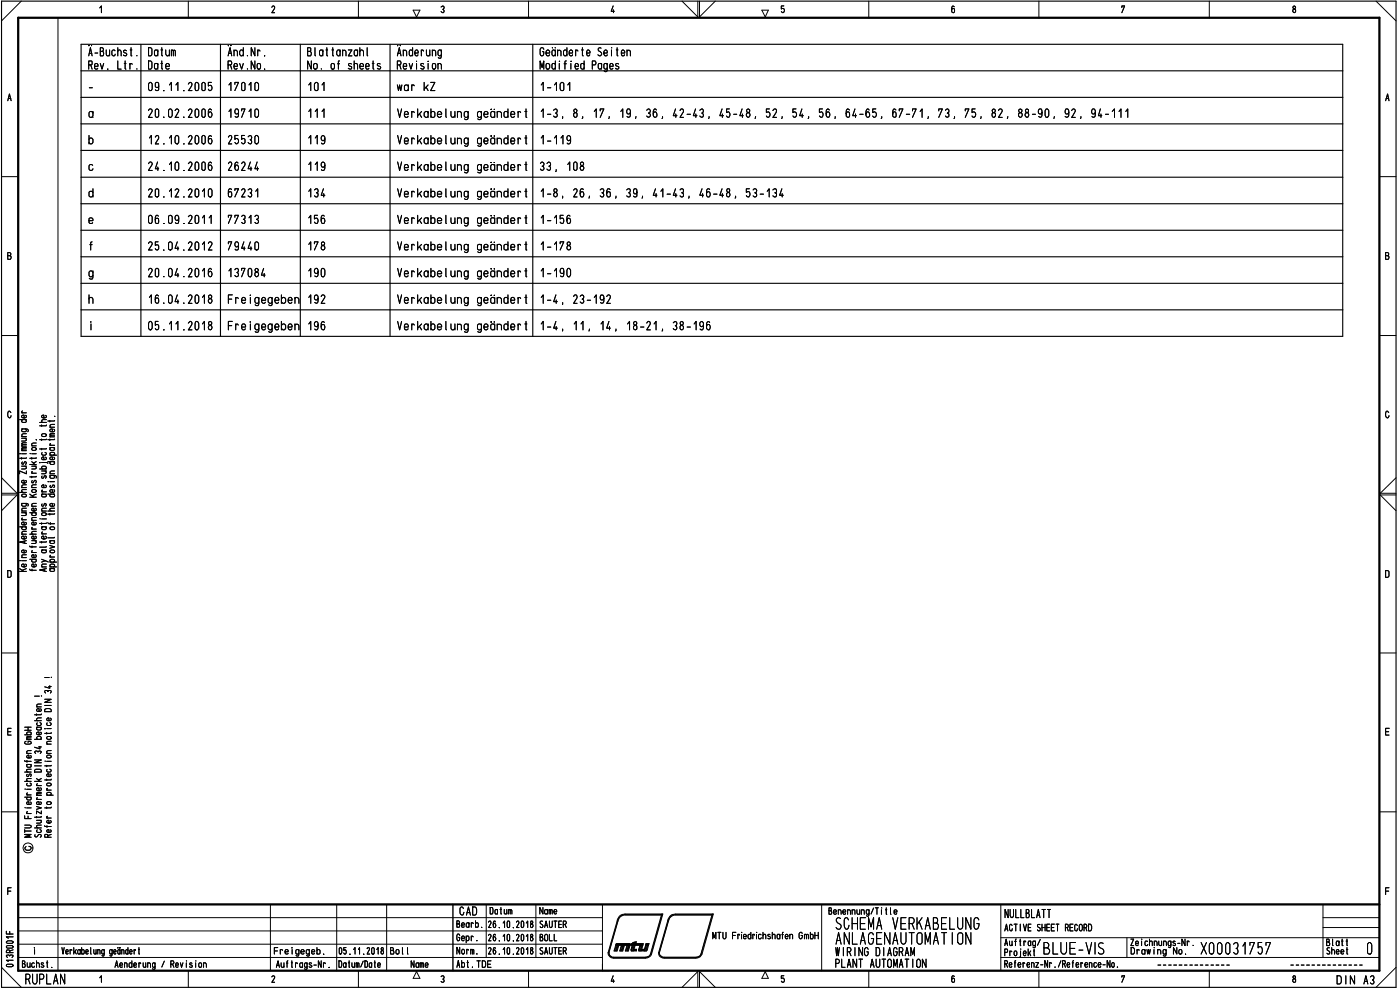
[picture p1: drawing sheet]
<svg xmlns="http://www.w3.org/2000/svg" width="420mm" height="297mm" viewBox="0 0 420 297" stroke-linecap="round" stroke-linejoin="round" font-family="sans-serif">
<path d="M.5 .3h418.5v295.9h-418.5z" fill="none" stroke="#000" stroke-width=".34"/>
<path d="M5.5 5.3h408.5v286h-408.5zM5.5 271.4h408.5" fill="none" stroke="#000" stroke-width=".68"/>
<g fill="none" stroke="#000" stroke-width=".3">
<path d="M6.4 .3l-5.9 6M17.4 5.3v286M29.9 2.4l.5-.6v2M56.5 .3v5M107.6 .3v5M158.6 .3v5M204.7 .3l4.7 4.8v-4.8M209.9 .3v4.8l4.8-4.8M260.7 .3v5M286.4 2l-.4-.2-.2 .1-.2 1.4a.47 .47 0 0 0 .6 .5 .47 .47 0 0 0 .3-.8l-.3-.5-.5 .1-.1 .4M311.8 .3v5M362.9 .3v5"/>
<path d="M413 .3l6 6M.5 53h5M414 53h5M.5 100.7h5M414 100.7h5M3.3 123.8a.48 .48 0 0 0-.6-.4 .48 .48 0 0 0-.4 .6v.7l.4 .6h.4l.2-.6M416.8 123.8a.48 .48 0 0 0-.6-.4 .48 .48 0 0 0-.4 .6v.7l.4 .6h.4l.3-.6M.5 148.5h4.6l-4.6 4.7M.5 143.3l4.6 4.7h-4.6M419 148.5h-4.8l4.8 4.7M419 143.3l-4.8 4.7h4.8M.5 195.9h5"/>
<path d="M414 195.9h5M.5 243.6h5M7.4 247.6h1.5a.42 .42 0 0 1 .5 .4 .42 .42 0 0 1-.5 .4h-1.5M7.4 244.8v.8h2M8 244.1h1.4M8 242.4h1.4M8.3 243.5l-.3 .4 .3 .2M8.4 244.9v.7M9.4 250.4h-2l1.6 .4-1.6 .4h2M414 243.6h5M3.3 266.4h-1v2M5.5 275.3h175.3"/>
<path d="M5.5 279.3h175.3M81.2 271.4v19.9M101 271.4v19.9M116 271.4v19.9M145.9 271.4v15.9M160.8 271.4v15.9M180.8 271.4v19.9M246.6 271.4v19.9M300.4 271.4v19.8M397 271.4v15.9M397 278.3h17M397 275.3h17"/>
<path d="M.5 290.2l5.9 6M1.9 282.6l.4-.3 1.3 .1a.34 .34 0 0 1 .3 .4 .34 .34 0 0 1-.4 .2h-1.3zM2 283.9l1.5-.2a.38 .38 0 0 1 .4 .4 .38 .38 0 0 1-.4 .4h-1.3l-.3-.4zM2.1 289.4l1.4-.1a.38 .38 0 0 1 .4 .4 .38 .38 0 0 1-.4 .4l-1.4-.1-.2-.3zM2.2 287.3l-.3-.4a.55 .55 0 0 1 .5-.4 .55 .55 0 0 1 .5 .4 .48 .48 0 0 1 .6-.4 .48 .48 0 0 1 .4 .5l-.3 .3M3.9 288.1h-2l.6 .4M3.9 281.1h-2l.6 .4M5.5 287.3h175.3M5.5 283.3h175.3M29.9 293.4l.5-.6v1.9M56.5 291.3v4.9M107.6 291.3v4.9"/>
<path d="M125 291.5l1 2h-2zM158.6 291.3v4.9M204.7 296.2l4.7-4.7v4.7M209.9 296.2v-4.7l4.8 4.7M229.7 291.5l.9 2h-2zM260.7 291.3v4.9M300.4 287.3h113.6M300.4 281.3h113.6M311.8 291.3v4.9M338.2 281.3v6M362.9 291.3v4.9M419 290.2l-6 6"/>
<circle cx="8.4" cy="254.4" r="1.49"/>
</g>
<path d="M135.9 271.4v19.9" fill="none" stroke="#000" stroke-width=".42"/>
<g fill="none" stroke="#000" stroke-width=".3">
<path d="M7.4 218.2h2M8.4 218.2v.9M7.4 228.2l.1 .2h1.9M7.4 239.2h2M7.4 234.4h2M7.8 222.4l-.4 .4v.2l.4 .3 1.6-.2-.2-.6-.8-.1v.4M8 229.4h1.1l.3 .6-.3 .2-.9-.1-.2-.4 .3-.3M8 238.5h1.4M8 236.8h1.4M8 221.9h1.4M8.1 228.2v.5M8.3 239.2l-.3 .2 .3 .6h.8l.3-.2v-.4l-.3-.2"/>
<path d="M9 234.9l.4 .2v.5l-.3 .2-.9-.1-.2-.2 .2-.5M9.2 226.7l.2 .2-.2 .5h-.9l-.3-.5 .7-.3v.8M9.4 233.6l-1.3 .1-.1 .5 .4 .2M9.4 221.4h-1.1l-.3 .2 .3 .3M9.4 221l-1.3 .1-.1 .1 .3 .2M9.4 229.4h-.2M7.4 247.6h1.5a.42 .42 0 0 1 .5 .4 .42 .42 0 0 1-.5 .4h-1.5M7.4 244.8v.8h2M7.6 242.4h.1M8 244.1h1.4M8 242.4h1.4M8.3 243.5l-.3 .4 .3 .2"/>
<path d="M8.4 244.9v.7M9.4 250.4h-2l1.6 .4-1.6 .4h2"/>
</g>
<g fill="none" stroke="#000" stroke-width=".3">
<path d="M7.4 218.2h2M8.4 218.2v.9M10.4 216.2h2M10.4 208.9h1.4M11 218.2h1.1l.3 .6-.3 .2h-.8l-.3-.2 .3-.6M11 214.2v.4M11 212.1h1.4M12 216.8l.4 .4-.3 .5h-.8l-.3-.4 .2-.4M12.1 219.7l.3 .4-.4 .4-1-.2v-.5l.7-.2v.9M12.1 212.7l.3 .2-.3 .5h-.9l-.2-.5 .7-.3v.8M12.4 215.4l-1.3 .2-.1 .3 .4 .3M12.4 214.2l-.1 .3h-1.9"/>
<path d="M12.4 211.2l-1.2 .1-.2 .2 .2 .6M12.4 218.2l-.2 .1M7.4 228.2l.1 .2h1.9M7.4 239.2h2M7.4 234.4h2M7.8 222.4l-.4 .4v.2l.4 .3 1.6-.2-.2-.6-.8-.1v.4M8 229.4h1.1l.3 .6-.3 .2-.9-.1-.2-.4 .3-.3M8 238.5h1.4M8 236.8h1.4M8 221.9h1.4M8.1 228.2v.5M8.3 239.2l-.3 .2 .3 .6h.8l.3-.2v-.4l-.3-.2"/>
<path d="M9 234.9l.4 .2v.5l-.3 .2-.9-.1-.2-.2 .2-.5M9.2 226.7l.2 .2-.2 .5h-.9l-.3-.5 .7-.3v.8M9.4 233.6l-1.3 .1-.1 .5 .4 .2M9.4 221.4h-1.1l-.3 .2 .3 .3M9.4 221l-1.3 .1-.1 .1 .3 .2M9.4 229.4h-.2M10.4 228h2l-2 .9h2M10.4 234.4h2M10.4 229.8h2M10.7 226.1l-.3-.5a.55 .55 0 0 1 .5-.3 .55 .55 0 0 1 .5 .3 .48 .48 0 0 1 .5-.3 .48 .48 0 0 1 .4 .5l-.2 .3M11 233.6l1 .8M11.2 239.4l-.2 .2 .3 .3"/>
<path d="M11.6 224.1h.8M12 223.9v.8l-1.6-.5M12.1 236.4l.3 .5-.4 .3-1-.1v-.5l.2-.2h.5v.8M12.4 233.6l-.8 .4M7.6 242.4h.1M10.5 250.4a.43 .43 0 0 0 .1 .7 .43 .43 0 0 0 .6-.1 .56 .56 0 0 1 .6-.7 .56 .56 0 0 1 .5 .7l-.2 .2M11 242l1.4 .4-1.4 .4M11 246.1h1.4M11 244.9v.5M12 246.1a.42 .42 0 0 1 .4 .4 .42 .42 0 0 1-.4 .5h-1M12.4 247.6h-1.3l-.1 .5 .4 .3M12.4 244.9l-.1 .3h-1.9"/>
<path d="M12.4 243.3v.9l-1.4-.9v.9"/>
</g>
<g fill="none" stroke="#000" stroke-width=".3">
<path d="M10.4 216.2h2M10.4 208.9h1.4M11 218.2h1.1l.3 .6-.3 .2h-.8l-.3-.2 .3-.6M11 214.2v.4M11 212.1h1.4M12 216.8l.4 .4-.3 .5h-.8l-.3-.4 .2-.4M12.1 219.7l.3 .4-.4 .4-1-.2v-.5l.7-.2v.9M12.1 212.7l.3 .2-.3 .5h-.9l-.2-.5 .7-.3v.8M12.5 208.9h.1M12.4 215.4l-1.3 .2-.1 .3 .4 .3M12.4 214.2l-.1 .3h-1.9M12.4 211.2l-1.2 .1-.2 .2 .2 .6"/>
<path d="M12.4 218.2l-.2 .1M10.4 228h2l-2 .9h2M10.4 234.4h2M10.4 229.8h2M10.7 226.1l-.3-.5a.55 .55 0 0 1 .5-.3 .55 .55 0 0 1 .5 .3 .48 .48 0 0 1 .5-.3 .48 .48 0 0 1 .4 .5l-.2 .3M11 233.6l1 .8M11.2 239.4l-.2 .2 .3 .3M11.6 224.1h.8M12 223.9v.8l-1.6-.5M12.1 236.4l.3 .5-.4 .3-1-.1v-.5l.2-.2h.5v.8M12.4 233.6l-.8 .4M10.5 250.4a.43 .43 0 0 0 .1 .7 .43 .43 0 0 0 .6-.1 .56 .56 0 0 1 .6-.7 .56 .56 0 0 1 .5 .7l-.2 .2"/>
<path d="M11 242l1.4 .4-1.4 .4M11 246.1h1.4M11 244.9v.5M12 246.1a.42 .42 0 0 1 .4 .4 .42 .42 0 0 1-.4 .5h-1M12.4 247.6h-1.3l-.1 .5 .4 .3M12.4 244.9l-.1 .3h-1.9M12.4 243.3v.9l-1.4-.9v.9"/>
</g>
<g fill="none" stroke="#000" stroke-width=".3">
<path d="M12.5 208.9h.1M14 229.6v.4M14 233.8v.4M14 238.6h2M14 228.4h1.4M14.1 235.1l1.1-.1 .2 .5-1 .3-.4-.3zM14.4 238.6a.43 .43 0 0 1-.4-.4 .43 .43 0 0 1 .4-.5l.9 .2 .1 .4-.5 .3M15.1 232.2l.3 .3-.3 .5h-.8l-.3-.3 .1-.4 .6-.1v.8M15.4 233.8l-.1 .2h-1.9M15.4 229.6v.2h-2M13.4 247.7l.1 .3h1.9M14 245.4h1.4"/>
<path d="M14 242.1v.5M14.1 240.7l1.1-.1 .2 .5-1 .3-.4-.3zM14.1 247.7v.5M14.3 244.9l-.3 .1 .3 .4M14.4 251.2v-.5a.56 .56 0 0 0-1-.2v.7h2M15.1 249l.3 .4-.5 .4-.8-.2v-.5l.6-.2v.9M15.1 246.2l.3 .4-.5 .4-.8-.2v-.5l.6-.2v.9M15.4 242.1l-.1 .3h-1.9M15.4 250.4l-1 .3"/>
</g>
<g fill="none" stroke="#000" stroke-width=".3">
<path d="M13.4 212.9l.6-.3 1 .1 .4 .3v.5h-2zM13.4 209.8h2l-2 .9h2M13.4 211.7h2M13.4 203.3h1.4M13.5 218.6h.1M13.7 207.9l-.3-.3a.48 .48 0 0 1 .5-.4 .48 .48 0 0 1 .5 .3 .53 .53 0 0 1 .5-.3 .53 .53 0 0 1 .5 .4l-.3 .3M14 219.8v.4M14 218.6h1.4M14.6 206h.8M14.9 216.8l.5 .4-.4 .5h-.7l-.3-.3 .2-.5M14.9 205.7v.8l-1.5-.4M15.1 215.5l.3 .2-.3 .5h-.8l-.3-.5 .4-.3h.3v.8"/>
<path d="M15.4 219.8v.2h-2M13.6 228.4h.1M14.1 226.7h1.1l.2 .5-1 .2-.4-.2zM14.1 221.1h1.1l.2 .5-1 .2-.4-.2z"/>
</g>
<g fill="none" stroke="#000" stroke-width=".3">
<path d="M15.5 203.3h.1M14 229.6v.4M14 233.8v.4M14 238.6h2M14 228.4h1.4M14.1 235.1l1.1-.1 .2 .5-1 .3-.4-.3zM14.4 238.6a.43 .43 0 0 1-.4-.4 .43 .43 0 0 1 .4-.5l.9 .2 .1 .4-.5 .3M15.1 232.2l.3 .3-.3 .5h-.8l-.3-.3 .1-.4 .6-.1v.8M15.4 233.8l-.1 .2h-1.9M15.4 229.6v.2h-2M13.4 247.7l.1 .3h1.9M14 245.4h1.4"/>
<path d="M14 242.1v.5M14.1 240.7l1.1-.1 .2 .5-1 .3-.4-.3zM14.1 247.7v.5M14.3 244.9l-.3 .1 .3 .4M14.4 251.2v-.5a.56 .56 0 0 0-1-.2v.7h2M15.1 249l.3 .4-.5 .4-.8-.2v-.5l.6-.2v.9M15.1 246.2l.3 .4-.5 .4-.8-.2v-.5l.6-.2v.9M15.4 242.1l-.1 .3h-1.9M15.4 250.4l-1 .3"/>
</g>
<g fill="none" stroke="#000" stroke-width=".3">
<path d="M13.4 212.9l.6-.3 1 .1 .4 .3v.5h-2zM13.4 209.8h2l-2 .9h2M13.4 211.7h2M13.4 203.3h1.4M13.5 218.6h.1M13.7 207.9l-.3-.3a.48 .48 0 0 1 .5-.4 .48 .48 0 0 1 .5 .3 .53 .53 0 0 1 .5-.3 .53 .53 0 0 1 .5 .4l-.3 .3M14 219.8v.4M14 218.6h1.4M14.6 206h.8M14.9 216.8l.5 .4-.4 .5h-.7l-.3-.3 .2-.5M14.9 205.7v.8l-1.5-.4M15.1 215.5l.3 .2-.3 .5h-.8l-.3-.5 .4-.3h.3v.8"/>
<path d="M15.4 219.8v.2h-2M13.6 228.4h.1M14.1 226.7h1.1l.2 .5-1 .2-.4-.2zM14.1 221.1h1.1l.2 .5-1 .2-.4-.2z"/>
</g>
<g fill="none" stroke="#000" stroke-width=".3">
<path d="M12.5 158.1h1.1l.3 .5-.3 .3h-.8l-.3-.3 .3-.5M12.5 156.9v.4M12.5 155.7h1.4M12.7 159.6l-.2 .3 .3 .3M13.9 156.9l-.1 .2h-1.9M13.9 158.1l-.2 .1M12.5 167.8l1.9 .9M12.5 165h1.1l.3 .4-.1 .3-.2 .2-.9-.1-.2-.4 .3-.4M12.5 170.1h1.4M12.5 162.5v.4M12.5 160.2h1.4M13.2 170.8v.6"/>
<path d="M13.7 160.9l.2 .5-.4 .3-.9-.2-.1-.4 .7-.2v.8M13.7 168.2l-1.2 .5M13.9 170.6l-2 .4 2 .4M13.9 169.2h-1.2l-.2 .5 .2 .4M13.9 164l-.1 .2h-1.9M13.9 162.5l-.1 .1h-1.9M13.9 165l-.2 .1M15.5 203.3h.1M8.7 253.9a.6 .6 0 0 1 .7 .6 .6 .6 0 0 1-.6 .6h-.8l-.4-.3-.1-.5 .3-.3"/>
</g>
<g fill="none" stroke="#000" stroke-width=".3">
<path d="M11.9 126.7h2M12 138.8h.1M12.5 138.8h1.5l.4 .2M12.5 130.4l1-.3a.42 .42 0 0 1 .4 .5 .42 .42 0 0 1-.4 .4l-.8-.1zM12.5 127.5v.4M12.5 131.7v.5M12.5 134.5v.5M13.5 135.7l.4 .4-.3 .5-.9-.1-.2-.3 .2-.4M13.7 137.2l.2 .2-.2 .5h-1l-.2-.5 .7-.3v.8M13.7 124.6l.2 .3-.1 .3-.9 .2a.45 .45 0 0 1-.4-.6 .45 .45 0 0 1 .7-.3v.9M13.9 134.5l-.1 .2h-1.9M13.9 131.7l-.1 .2h-1.9"/>
<path d="M13.9 127.5l-.1 .3h-1.9M13.9 125.9l-1.3 .2v.6h.3M11.9 140.7h2M12.1 155.7h.1M12.5 158.1h1.1l.3 .5-.3 .3h-.8l-.3-.3 .3-.5M12.5 141.3h1.4M12.5 156.9v.4M12.5 155.7h1.4M12.7 159.6l-.2 .3 .3 .3M12.8 140.7l-.3-.3 .3-.5h.8l.3 .3-.3 .5M13.5 141.3a.42 .42 0 0 1 .4 .4 .42 .42 0 0 1-.4 .5h-1M13.7 145.5l.2 .3-.2 .5h-1l-.2-.5 .7-.3v.8"/>
<path d="M13.9 156.9l-.1 .2h-1.9M13.9 158.1l-.2 .1M12.5 167.8l1.9 .9M12.5 165h1.1l.3 .4-.1 .3-.2 .2-.9-.1-.2-.4 .3-.4M12.5 162.5v.4M12.5 170.1h1.4M12.5 160.2h1.4M13.2 170.8v.6M13.7 160.9l.2 .5-.4 .3-.9-.2-.1-.4 .7-.2v.8M13.7 168.2l-1.2 .5M13.9 170.6l-2 .4 2 .4M13.9 169.2h-1.2l-.2 .5 .2 .4"/>
<path d="M13.9 164l-.1 .2h-1.9M13.9 162.5l-.1 .1h-1.9M13.9 165l-.2 .1"/>
</g>
<g fill="none" stroke="#000" stroke-width=".3">
<path d="M5.9 125.9h2M6 136.1h.1M6.5 128.7l1.8 .1 .2 .3-.2 .4M6.5 139.9h1.4M6.5 137.3v.5M6.5 136.1h1.4M6.5 135.2h1.4M6.5 133.9h1.4M6.5 123.9h1.4M6.7 138.6a.36 .36 0 0 0-.2 .5 .36 .36 0 0 0 .5 .2 .6 .6 0 0 1 .8-.6l-.1 .7M6.7 123.3l-.2 .2 .3 .4M6.8 128.7l-.3 .3 .3 .5h.8l.3-.2-.3-.6"/>
<path d="M6.8 125.9l-.3 .3 .3 .5h.8l.3-.2-.3-.6M7.5 139.9l.4 .3-.1 .3-1.3 .2M7.5 131.5l.4 .3-.1 .4-1.3 .1M7.7 124.6l.2 .5-.4 .3-.9-.2v-.5l.6-.2v.9M7.9 137.3l-.1 .2h-1.9M7.9 134.7h-1.2l-.2 .3 .2 .2M7.9 134.3h-1.2l-.2 .2 .4 .2M7.9 133.3h-1.2l-.2 .3 .2 .3M7.9 132.8l-1.3 .1v.4h.3M8.9 139.4h2M9.5 139.9h1.4M9.5 136.1h1.4"/>
<path d="M9.5 137.3v.5M9.5 138.5l1 .9M10.5 139.9l.4 .3-.2 .4-1.2 .1M10.9 137.3v.2h-2M10.9 138.5l-.9 .4M11.9 126.7h2M12 138.8h.1M12.5 138.8h1.5l.4 .2M12.5 130.4l1-.3a.42 .42 0 0 1 .4 .5 .42 .42 0 0 1-.4 .4l-.8-.1zM12.5 127.5v.4M12.5 131.7v.5M12.5 134.5v.5"/>
<path d="M13.5 135.7l.4 .4-.3 .5-.9-.1-.2-.3 .2-.4M13.7 137.2l.2 .2-.2 .5h-1l-.2-.5 .7-.3v.8M13.7 124.6l.2 .3-.1 .3-.9 .2a.45 .45 0 0 1-.4-.6 .45 .45 0 0 1 .7-.3v.9M13.9 134.5l-.1 .2h-1.9M13.9 131.7l-.1 .2h-1.9M13.9 127.5l-.1 .3h-1.9M13.9 125.9l-1.3 .2v.6h.3M5.9 147.7h2M6.5 151l1.8 .1 .2 .4-.2 .3M6.5 156h1.4M6.6 148.4l.9-.1 .3 .1 .1 .4-1 .3-.3-.2zM6.7 155.4l-.2 .3 .3 .3"/>
<path d="M6.8 151l-.3 .4 .3 .5 1-.2 .1-.3-.3-.4M7.7 156.7l.2 .3-.2 .5h-1l-.2-.4 .1-.3 .6-.2v.9M7.7 144.2l.2 .4-.4 .3-.9-.1-.1-.4 .7-.3v.8M7.9 159.4l-1.3 .2 .1 .7M7.9 146.9l-1.3 .1-.1 .4 .4 .3M7.9 141.3v.9l-2-.9v.9M8.9 153.8h2M8.9 149.2h2M8.9 148.3l1.2 .9M9.5 147.2l.4-.3h.6l.4 .3v.2l-.2 .3h-.8zM9.5 156.1h1.4M9.5 142.9v.4"/>
<path d="M9.8 153.8l-.3 .2v.5l.3 .2 1-.2 .1-.3-.4-.4M10.6 156.7l.3 .3-.3 .5h-.9l-.1-.7 .6-.2v.9M10.6 152.5l.3 .5-.4 .3-.8-.1-.2-.5 .2-.2h.5v.8M10.9 159.4l-1.3 .2-.1 .5 .4 .2M10.9 155.3l-1.3 .1 .1 .7M10.9 142.9v.2h-2M10.9 148.3l-1.3 .5M11.9 140.7h2M12.1 155.7h.1M12.5 141.3h1.4M12.8 140.7l-.3-.3 .3-.5h.8l.3 .3-.3 .5M13.5 141.3a.42 .42 0 0 1 .4 .4 .42 .42 0 0 1-.4 .5h-1"/>
<path d="M13.7 145.5l.2 .3-.2 .5h-1l-.2-.5 .7-.3v.8M5.9 171.4h2M5.9 170.6l1.3 .8M6 168.2h.1M6.5 168.2h1.4M7.3 162.4v.6M7.9 162.2l-2 .4 2 .5M7.9 170.6l-1.3 .5M8.9 170.8l.2 .3h1.8M8.9 163.8l.1 .3h1.9M8.9 167.8h2M9.6 163.8v.5"/>
<path d="M9.6 170.8v.5M9.8 167.8l-.3 .2v.5l.3 .2 1-.2 .1-.4-.4-.3M10.5 162.2l.4 .4-.2 .4-1.2 .1M10.6 169.2l.3 .6-.4 .3-.8-.1-.2-.5 .2-.3h.5v.9M10.6 166.5l.3 .5-.4 .3-.8-.1-.2-.5 .2-.2h.5v.8"/>
</g>
<g fill="none" stroke="#000" stroke-width=".3">
<path d="M8.9 139.4h2M9.1 136.1h.1M9.5 133.8h1.4M9.5 137.3v.5M9.5 139.9h1.4M9.5 138.5l1 .9M9.5 136.1h1.4M9.7 134.4h1l.2 .5-1 .2-.4-.2zM10.5 139.9l.4 .3-.2 .4-1.2 .1M10.9 132.9l-1.3 .2 .1 .7M10.9 132h.1M10.9 137.3v.2h-2"/>
<path d="M10.9 138.5l-.9 .4M8.9 153.8h2M8.9 149.2h2M8.9 148.3l1.2 .9M9.5 147.2l.4-.3h.6l.4 .3v.2l-.2 .3h-.8zM9.5 156.1h1.4M9.5 142.9v.4M9.8 153.8l-.3 .2v.5l.3 .2 1-.2 .1-.3-.4-.4M10.6 156.7l.3 .3-.3 .5h-.9l-.1-.7 .6-.2v.9M10.6 152.5l.3 .5-.4 .3-.8-.1-.2-.5 .2-.2h.5v.8M10.9 159.4l-1.3 .2-.1 .5 .4 .2M10.9 155.3l-1.3 .1 .1 .7"/>
<path d="M10.9 142.9v.2h-2M10.9 148.3l-1.3 .5M8.9 170.8l.2 .3h1.8M8.9 163.8l.1 .3h1.9M8.9 167.8h2M9.6 163.8v.5M9.6 170.8v.5M9.8 167.8l-.3 .2v.5l.3 .2 1-.2 .1-.4-.4-.3M10.5 162.2l.4 .4-.2 .4-1.2 .1M10.6 169.2l.3 .6-.4 .3-.8-.1-.2-.5 .2-.3h.5v.9M10.6 166.5l.3 .5-.4 .3-.8-.1-.2-.5 .2-.2h.5v.8"/>
</g>
<g fill="none" stroke="#000" stroke-width=".3">
<path d="M9.1 136.1h.1M9.5 133.8h1.4M9.7 134.4h1l.2 .5-1 .2-.4-.2zM10.9 132.9l-1.3 .2 .1 .7M10.9 132h.1M14.4 138.5h2M14.9 134.3h1.1l.4 .6-.4 .2h-.7l-.4-.2 .4-.6M14.9 136.6h2.1M14.9 133.6h1.5M14.9 126.2v.4M14.9 131.7v.5M14.9 131.1h1.5"/>
<path d="M14.9 128.2h1.5M15.2 133.1l-.3 .2 .4 .3M15.3 138.5l-.4 .4 .4 .5 .9-.1 .2-.4-.4-.4M15.4 136.6a.42 .42 0 0 1-.5-.5 .42 .42 0 0 1 .5-.4l1 .3v.3l-.4 .3M16.1 137.2l.3 .2-.3 .5h-.9l-.3-.5 .8-.3v.8M16.1 128.8l.3 .2-.3 .5h-.9l-.3-.5 .8-.3v.8M16.4 131.7l-.1 .2h-1.9M16.4 130.6h-1.2l-.3 .2 .3 .3M16.4 130h-1l-.5 .3 .5 .3M16.4 127.3l-1.3 .2 .1 .7M16.4 126.2l-.1 .1h-1.9M16.4 134.3l-.2 .1"/>
<path d="M14.4 156.8l.2 .3h1.8M14.4 148.3h2M14.9 142.7h1.8l.3 .4-.2 .3M14.9 144.5h1.5M14.9 142.2h1.5M15 158.2l1-.1 .4 .2v.3l-.4 .3h-.6l-.4-.2zM15.1 156.8v.5M15.2 145.6a.33 .33 0 0 0-.1 .6 .33 .33 0 0 0 .5-.2l.1-.2a.33 .33 0 0 1 .5-.2 .33 .33 0 0 1 .1 .4l-.2 .3M15.3 148.3l-.4 .3 .4 .5 1-.2 .1-.3-.4-.3M15.3 142.7l-.4 .3 .4 .5 1-.2 .1-.3-.4-.3M16.1 151.1l.3 .3-.3 .5h-.9l-.3-.3 .1-.4 .7-.2v.9M16.1 147l.3 .4-.4 .3-1-.1-.1-.4 .8-.3v.8"/>
<path d="M16.4 141.3l-1.3 .2 .1 .7M14.9 170.6h1.1l.4 .3-.1 .4-.3 .1-1-.1-.1-.4 .4-.3M14.9 163.7l1.5 .4-1.5 .4M14.9 162.2l1.3 .1 .1 .6-1 .2-.4-.4 .4-.5M15 165.2l1-.2 .3 .2 .1 .4-1 .3-.4-.2zM15.4 168.7a.42 .42 0 0 1-.5-.5 .42 .42 0 0 1 .5-.4l.9 .2 .1 .4-.4 .3M187.6 274.5l-1.2 .4-.6 .6-3 10.3M187.6 274.6h10.9M198.6 274.2l-3.4 12.1-.4 .6-1 .3h-10l-.8-.5-.2-1M198.8 274.4h-11.2l-1.3 .4-.8 1.1-2.8 9.9M198.8 274.2l-3.4 12.1-.5 .6-.8 .4h-10.3l-.9-.6-.2-1M202.7 274.5l-1.2 .4-.5 .6-3.1 10.3"/>
<path d="M202.7 274.6h11M213.7 274.2l-3.3 12.1-.5 .6-1 .3h-10l-.7-.5-.3-1M213.9 274.4h-11.2a2.28 2.28 0 0 0-2.2 2l-2.7 9.4M213.9 274.2l-3.5 12.1M255.7 277.1h1.6M257.3 275.3v3.5M258.2 277.1h1.3M259.8 275.3h-1.6v3.5h1.5M260.6 278.8v-3.5l.8 2.8 .8-2.8v3.5M263.1 278.8l.8-3.5 .7 3.5M263.4 277.7h1M267.9 275.3l.8 3.5 .8-3.5"/>
<path d="M270.4 277.1h1.3M271.9 275.3h-1.5v3.5h1.5M272.8 277.1h.9a.92 .92 0 0 0 .7-.9 .92 .92 0 0 0-.7-.9h-.9v3.5M273.7 277.1l.7 1.7M275.2 275.3v3.5M275.9 276.6l.8 2.2M276.7 275.3l-1.5 2.2M277.7 278.8l.7-3.5 .8 3.5M277.9 277.7h1.1M280.1 276.9h.9a1.04 1.04 0 0 1 .7 .9 1.04 1.04 0 0 1-.5 1h-1.1v-3.5h.9l.3 .4v.9l-.3 .3M282.6 277.1h1.2M284.1 275.3h-1.5v3.5h1.5"/>
<path d="M285 275.3v3.5h1.5M287.4 275.3v2.7a.76 .76 0 0 0 .8 .8 .76 .76 0 0 0 .7-.8v-2.7M291.4 275.3v3.5l-1.5-3.5v3.5M291.4 279.8v3.5l-1.5-3.5v3.5M293.8 276a.72 .72 0 0 0-.8-.7 .72 .72 0 0 0-.7 .8v1.9a.68 .68 0 0 0 .4 .7 .68 .68 0 0 0 .7-.1l.4-1.5h-.6M10.4 284.4h.1M10.4 284.9v1.4M122.3 284.3v1.9l.2 .1M180.8 289.3v2h2M182.5 285.8l3-10.4a2.01 2.01 0 0 1 2.1-1.2h11.3l-3.4 12.1a1.74 1.74 0 0 1-1.7 1.1M182.5 285.7a1.57 1.57 0 0 0 1.6 1.7M184.1 287.5h9.7"/>
<path d="M184.8 283.6h4.3M184.9 283.3l.1-.2h4l.2 .2M184.9 283.3l-.6 2h.9l.5-1.7M184.9 283.3h4.3M184.9 283.4h4.2M185 283.5h4.1M185 283.2h4.1M185 283.6l-.6 1.7M185.2 283.6l-.5 1.7M185.4 283.6l-.5 1.7M185.5 283.6l-.5 1.7M186.5 283.6l-.5 1.7h.9l.5-1.7"/>
<path d="M186.6 283.6l-.5 1.7M186.9 283.6l-.5 1.7M187.1 283.6l-.5 1.7M187.2 283.6l-.5 1.7M188.3 283.6l-.5 1.7M188.6 283.6l-.5 1.7M188.8 283.6l-.5 1.7M188.9 283.6l-.5 1.7M189.2 283.3l-.6 2h-.9l.5-1.7M189.4 283.3h3.5M189.4 283.5h3.5M189.4 283.4h3.5"/>
<path d="M189.5 283.2h3.5M189.9 283.6l-.5 1.6M189.9 283h.9M189.9 282.9h.9M190 282.8h.9M190 283.6l-.5 1.7M190.3 284.8h.8l-.1 .5h-1.6l.5-2.5 1.1-.3-.9 2.8M190.3 283.6l-.5 1.7M190.3 284.9h.7M190.3 285h.7M190.3 285.1h.7M190.3 285.2h.7"/>
<path d="M190.4 282.7h.5M190.5 283.6l-.6 1.7M192.1 283.6l-.4 1.7h2.2M192.2 283.6l-.5 1.6M192.3 283.6l-.5 1.7M192.5 285.2h.8M192.6 284.8h.8M192.6 284.9h.8M192.6 285h.7M192.6 285.1h.7M192.6 283.6l-.5 1.7M192.7 283.6l-.5 1.7"/>
<path d="M192.9 283.6l-.4 1.7M193 283.1h-3.5l-.1 .5h3.5M193.1 283.1l-.2 .5M193.8 283.6h.8M193.8 283.6l-.5 1.7M193.8 283.3h.8M193.8 283.5h.8M193.8 283.4h.8M193.8 283.1v.5M193.9 283.1h.9l-.2 .5M193.9 283.2h.9M194 283.6l-.5 1.7"/>
<path d="M194.3 283.6l-.5 1.7M194.4 283.6l-.5 1.7M194.6 283.6l-.3 1.4-.4 .3M197.7 285.8l3-10.4a2.01 2.01 0 0 1 2-1.2h11.4l-3.4 12.1a1.74 1.74 0 0 1-1.8 1.1M197.7 285.7l.2 1.2 .9 .5h.5M197.8 285.7l.3 1 .8 .6h10.4l.7-.4 .5-.6M199.3 287.5h9.6M331.1 283a.82 .82 0 0 0-1.2 .1 .82 .82 0 0 0 .2 1.2 1.1 1.1 0 0 1 1 .7 1.1 1.1 0 0 1-.2 1.2l-.8 .1-.5-.6M347.5 289.6h.9M349.1 289.6h.8M350.7 289.6h.8M352.3 289.6h.8"/>
<path d="M353.9 289.6h.8M355.5 289.6h.7M357.1 289.6h.7M358.6 289.6h.9M360.2 289.6h.8M360.5 282.8l1.6 3.5M361.8 289.6h.8M362.1 282.8l-1.6 3.5M363.1 283.1l.6-.3 .5 .5 .1 2.3a.68 .68 0 0 1-.7 .7 .68 .68 0 0 1-.7-.7zM363.4 289.6h.8M365 289.6h.8M365.5 283.1l.6-.3 .5 .5 .1 2.3a.68 .68 0 0 1-.6 .7 .68 .68 0 0 1-.7-.7z"/>
<path d="M366.6 289.6h.7M368 283.1a.59 .59 0 0 1 .8-.3 .59 .59 0 0 1 .3 .7v2.1a.64 .64 0 0 1-.6 .7 .64 .64 0 0 1-.7-.7zM368.2 289.6h.7M370.2 283.3l.5-.4a.86 .86 0 0 1 .9 .7 .86 .86 0 0 1-.6 1 .87 .87 0 0 1 .6 .9 .87 .87 0 0 1-.9 .8l-.5-.6M373 283.9l.7-1.1v3.5M375.1 283.6v-.8h1.4l-1.4 3.5M378.7 282.8h-1.1v1.6l.4-.3a1.21 1.21 0 0 1 .9 .9 1.21 1.21 0 0 1-.5 1.3l-.5-.1-.3-.5M379.9 283.6v-.8h1.4l-1.4 3.5M387.4 289.6h.8M389 289.6h.8M390.5 289.6h.9M392.1 289.6h.9"/>
<path d="M393.7 289.6h.8M395.4 289.6h.7M396.9 289.6h.8M398.5 289.6h.7M400.1 289.6h.8M401.7 289.6h.8M403.2 289.6h.9M404.8 289.6h.8M406.4 289.6h.8M408.1 289.6h.7M410.7 283l.5-.2 .4 .5 .1 2.3a.64 .64 0 0 1-.6 .7 .64 .64 0 0 1-.7-.7v-2.3z"/>
</g>
<g fill="none" stroke="#000" stroke-width=".34">
<path d="M24.3 13.3h378.7v87.6h-378.7zM42.3 13.3v87.6M66.2 13.3v87.6M90.1 13.3v87.6M117.1 13.3v87.6M159.9 13.3v87.6M24.3 21.3h378.7M24.3 37.2h378.7M24.3 29.2h378.7M24.3 45.1h378.7M24.3 53.2h378.7M24.3 77h378.7"/>
<path d="M24.3 69.1h378.7M24.3 61.1h378.7M24.3 93h378.7M24.3 85h378.7"/>
</g>
<g font-size="5.3">
<text x="250.5" y="279">SO</text>
<text x="250.7" y="283.5">ABLAG-\AUTOldT 0</text>
<text x="312.9" y="286.4">3LU1-V</text>
</g>
<g font-size="4.6">
<text x="387.7" y="4">8</text>
<text x="415.7" y="30.4">A</text>
<text x="7.3" y="295.4">RUPLAN</text>
</g>
<g font-size="3.9">
<text x="26.5" y="16.9">Ä-Buchst.</text>
<text x="44.3" y="16.9">Datum</text>
<text x="68.3" y="16.9">Änd.Nr.</text>
<text x="92.1" y="16.9">Blattanzahl</text>
<text x="119.1" y="16.9">Änderung</text>
<text x="161.9" y="16.9">Geänderte Seiten</text>
<text x="26.4" y="20.9">Rev. Ltr.</text>
<text x="44.3" y="20.9">Date</text>
<text x="68.2" y="20.9">Rev.No.</text>
<text x="92.2" y="20.9">No. of sheets</text>
<text x="119" y="20.9">Revision</text>
<text x="161.9" y="20.9">Modified Pages</text>
<text x="26.3" y="27.3">-</text>
<text x="44.1" y="27.3">09.11.2005</text>
<text x="68.2" y="27.3">17010</text>
<text x="92.2" y="27.3">101</text>
<text x="119.1" y="27.3">war kZ</text>
<text x="162" y="27.3">1-101</text>
<text x="26.4" y="35.4">a</text>
<text x="44.2" y="35.4">20.02.2006</text>
<text x="68.2" y="35.4">19710</text>
<text x="92.2" y="35.4">111</text>
<text x="119.2" y="35.4">Verkabelung geändert</text>
<text x="162" y="35.4">1-3, 8, 17, 19, 36, 42-43, 45-48, 52, 54, 56, 64-65, 67-71, 73, 75, 82, 88-90, 92, 94-111</text>
<text x="26.5" y="43.3">b</text>
<text x="44.4" y="43.3">12.10.2006</text>
<text x="68.2" y="43.3">25530</text>
<text x="92.2" y="43.3">119</text>
<text x="119.2" y="43.3">Verkabelung geändert</text>
<text x="162" y="43.3">1-119</text>
<text x="26.4" y="51.3">c</text>
<text x="44.2" y="51.3">24.10.2006</text>
<text x="68.2" y="51.3">26244</text>
<text x="92.2" y="51.3">119</text>
<text x="119.2" y="51.3">Verkabelung geändert</text>
<text x="161.8" y="51.3">33, 108</text>
<text x="26.4" y="59.3">d</text>
<text x="44.2" y="59.3">20.12.2010</text>
<text x="68" y="59.3">67231</text>
<text x="92.2" y="59.3">134</text>
<text x="119.2" y="59.3">Verkabelung geändert</text>
<text x="162" y="59.3">1-8, 26, 36, 39, 41-43, 46-48, 53-134</text>
<text x="26.4" y="67.2">e</text>
<text x="44.1" y="67.2">06.09.2011</text>
<text x="68.1" y="67.2">77313</text>
<text x="92.2" y="67.2">156</text>
<text x="119.2" y="67.2">Verkabelung geändert</text>
<text x="162" y="67.2">1-156</text>
<text x="26.6" y="75.2">f</text>
<text x="44.2" y="75.2">25.04.2012</text>
<text x="68.1" y="75.2">79440</text>
<text x="92.2" y="75.2">178</text>
<text x="119.2" y="75.2">Verkabelung geändert</text>
<text x="162" y="75.2">1-178</text>
<text x="26.4" y="83.2">g</text>
<text x="44.2" y="83.2">20.04.2016</text>
<text x="68.2" y="83.2">137084</text>
<text x="92.2" y="83.2">190</text>
<text x="119.2" y="83.2">Verkabelung geändert</text>
<text x="162" y="83.2">1-190</text>
<text x="26.5" y="91.2">h</text>
<text x="44.4" y="91.2">16.04.2018</text>
<text x="68.2" y="91.2">Freigegeben</text>
<text x="92.2" y="91.2">192</text>
<text x="119.2" y="91.2">Verkabelung geändert</text>
<text x="162" y="91.2">1-4, 23-192</text>
<text x="26.9" y="99.1">i</text>
<text x="44.1" y="99.1">05.11.2018</text>
<text x="68.2" y="99.1">Freigegeben</text>
<text x="92.2" y="99.1">196</text>
<text x="119.2" y="99.1">Verkabelung geändert</text>
<text x="162" y="99.1">1-4, 11 , 14, 18-21 , 38-196</text>
<text x="137.8" y="274.7">CAD</text>
<text x="301.5" y="275.5">NULLBLATT</text>
<text x="250.7" y="286.9">WIRING DIAGRAM</text>
<text x="250.4" y="290.4">PLANT AUTOMATION</text>
<text x="401" y="295.4">DIN A3/</text>
</g>
<g font-size="3.2">
<text x="81.4" y="4">2</text>
<text x="123.8" y="5">V</text>
<text x="132.1" y="4">3</text>
<text x="183.3" y="4">4</text>
<text x="228.5" y="5">V</text>
<text x="234.3" y="5">5</text>
<text x="336.5" y="4">7</text>
<text x="2.2" y="30.4">A</text>
<text x="2.2" y="78">B</text>
<text x="415.7" y="78">B</text>
<text x="2" y="173.4">D</text>
<text x="415.5" y="173.4">D</text>
<text x="2" y="220.7">E</text>
<text x="415.5" y="220.7">E</text>
<text x="415.5" y="268.6">F</text>
<text x="146.9" y="274.4">Datum</text>
<text x="161.9" y="274.4">Name</text>
<text x="248.6" y="274.5">Benennung/Title</text>
<text x="136.9" y="278.4">Bearb.</text>
<text x="146.4" y="278.5">26.10.2018</text>
<text x="161.9" y="278.5">SAUTER</text>
<text x="213.7" y="281.9">MTU Friedrichshafen GmbH</text>
<text x="301.4" y="279.5">ACTIVE SHEET RECORD</text>
<text x="18.4" y="286.4">Verkabelung geändert</text>
<text x="82.2" y="286.4">Fre I gegeb .</text>
<text x="101.6" y="286.4">05.11.2018</text>
<text x="117" y="286.4">Bol</text>
<text x="136.9" y="282.4">Gebr.</text>
<text x="137" y="286.4">Norm.</text>
<text x="146.4" y="282.4">26.10.2018</text>
<text x="146.4" y="286.4">26.10.2018</text>
<text x="161.9" y="286.4">SAUTER</text>
<text x="161.9" y="282.4">BOLL</text>
<text x="301.4" y="283.8">Auftrag/</text>
<text x="301.4" y="286.9">Projekt</text>
<text x="339.2" y="283.9">Zeichnungs-Nr.</text>
<text x="339.3" y="286.4">Drawing Na,</text>
<text x="398" y="283.9">Blatt</text>
<text x="398" y="286.4">Sheet</text>
<text x="6.5" y="290.4">Buchst.</text>
<text x="34.3" y="290.4">Aenderung / Revision</text>
<text x="82.8" y="290.4">Auf trags-Nr.</text>
<text x="101.5" y="290.4">Datum/Date</text>
<text x="123.2" y="290.4">Name</text>
<text x="136.9" y="290.4">Abt. TDE</text>
<text x="301.4" y="290.4">Referenz-Nr./Reference-No.</text>
<text x="81.4" y="294.9">2</text>
<text x="132.1" y="294.9">3</text>
<text x="183.3" y="294.9">4</text>
<text x="234.3" y="294.9">5</text>
<text x="285.4" y="294.9">6</text>
<text x="336.5" y="294.9">7</text>
<text x="387.7" y="294.9">8</text>
</g>
<g font-size="2.1">
<text x="14.7" y="170.3">0</text>
<text x="7.5" y="241.6">000</text>
</g>
<g font-size="1.6">
<text x="16.1" y="125.1">.</text>
<text x="6.3" y="131.1">C</text>
<text x="9.3" y="142.3">c-</text>
<text x="12.3" y="143.7">V)</text>
<text x="6.3" y="146.5">C</text>
<text x="9.3" y="146.5">C</text>
<text x="9.3" y="145">ce</text>
<text x="12.3" y="149.3">0 -0</text>
<text x="12.3" y="147.9">c- 0</text>
<text x="14.1" y="145">.-</text>
<text x="6.2" y="154.9">M</text>
<text x="6.3" y="153.5">C</text>
<text x="9.3" y="152.1">C</text>
<text x="12.2" y="153.5">C.0</text>
<text x="12.3" y="154.9">0 , - ,</text>
<text x="12.3" y="152.1">c0 0</text>
<text x="5.5" y="159.1">17c-00</text>
<text x="6.2" y="161.7">000-</text>
<text x="14.7" y="161.9">0 ,</text>
<text x="6.2" y="167.5">CO</text>
<text x="6.2" y="166">04-00</text>
<text x="14.8" y="167.5">c-</text>
<text x="6.2" y="170.3">000</text>
<text x="14.7" y="170.3">O.</text>
<text x="7.1" y="220.6">.00</text>
<text x="10.1" y="222">.30</text>
<text x="7.8" y="226.2">cr</text>
<text x="13.8" y="223.4">C</text>
<text x="13.8" y="226.2">C</text>
<text x="7.7" y="233.3">,17</text>
<text x="7.8" y="231.8">C</text>
<text x="10.2" y="231.8">C7</text>
<text x="14.5" y="231.8">0</text>
<text x="7.3" y="237.6">-</text>
<text x="7.6" y="238.7">0</text>
<text x="10.6" y="238.8">E0.</text>
<text x="10.8" y="236.1">c-</text>
<text x="13.8" y="237.6">c-</text>
<text x="7" y="249.9">1-00</text>
<text x="2.1" y="268.6">F</text>
<text x="1.6" y="280.4">11-</text>
<text x="1.7" y="286">CC</text>
</g>
</svg>
